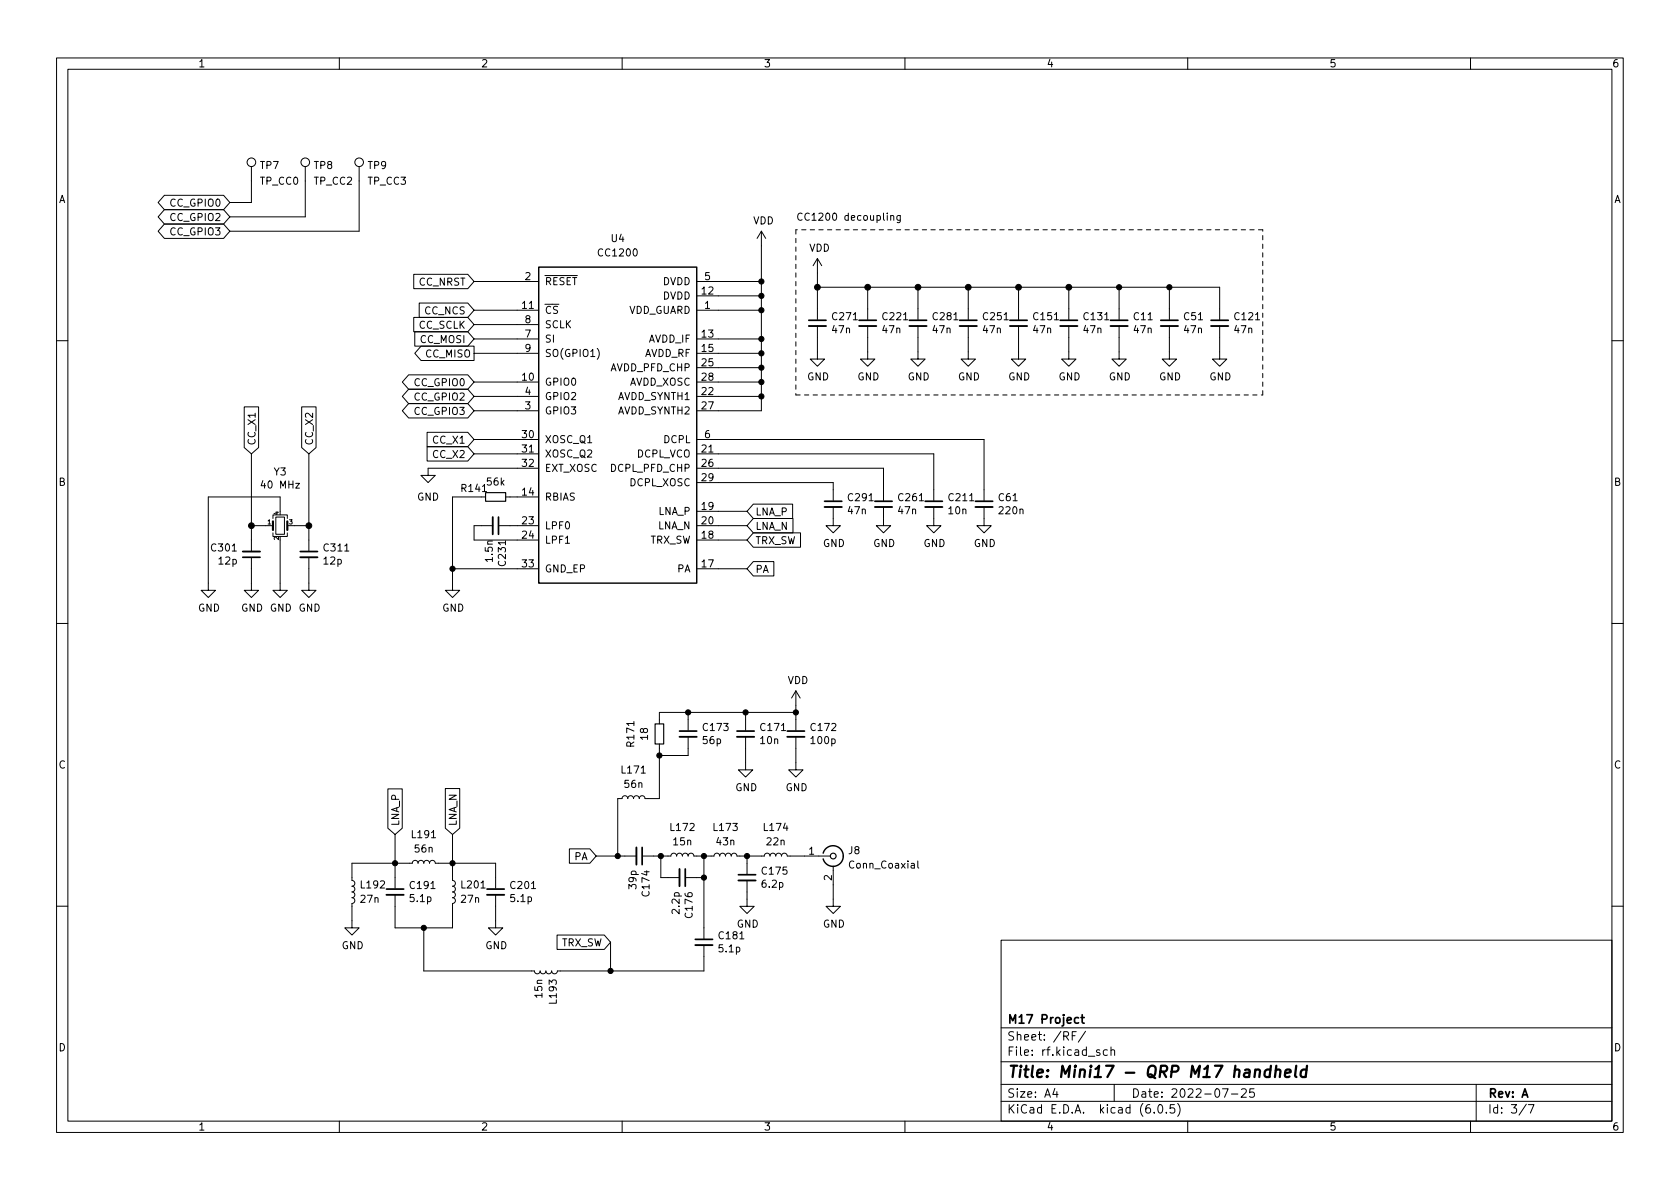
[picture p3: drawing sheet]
<svg xmlns="http://www.w3.org/2000/svg" width="297mm" height="210mm" viewBox="0 0 297 210" stroke-linecap="round" stroke-linejoin="round" font-family="sans-serif">
<g fill="none" stroke="#000" stroke-width=".18">
<path d="M10 10.2h277v190.1h-277zM12 12.2h273v186.1h-273zM60 10.2v2M110 10.2v2M160 10.2v2M210 10.2v2M260 10.2v2M29.1 39.6h10.4l1.1 1.3-1.1 1.3h-10.4l-1.1-1.3zM29.1 34.5h10.4l1.1 1.3-1.1 1.3h-10.4l-1.1-1.3zM29.1 37.1h10.4l1.1 1.2-1.1 1.3h-10.4l-1.1-1.3zM44.4 29.5v6.3h-3.8M54 29.5v8.8h-13.4"/>
<path d="M63.5 29.5v11.4h-22.9M156.9 37.7v.1M156.9 38.1v.9M157.5 38.2l.2-.1 .3 .1v.8M157.5 38.1v.9M159.2 38.1v1l-.3 .3-.3-.1M159.2 38.2l-.4-.1-.2 .2 .1 .6h.5M73.2 48.5h9.5l1.1 1.3-1.1 1.2h-9.5zM73.2 56.1h9.5l1.1 1.3-1.1 1.3h-9.5zM73.3 58.7h9.4l1.1 1.2-1.1 1.3h-9.4zM74.1 53.6h8.6l1.1 1.3-1.1 1.2h-8.6zM83.8 54.9h11.4"/>
<path d="M83.8 59.9h11.4M83.8 49.8h11.4M83.8 57.4h11.4M123.2 54.9h11.4M123.2 52.3h11.4M123.2 59.9h11.4M123.2 49.8h11.4M134.6 40.9v31.7h-11.4M134.6 40.9l-.7 1.3M134.6 40.9l.8 1.3M144.5 57.7v5.8h1.3l-1.3 1.3-1.2-1.3h1.2M144.5 45.7l-.7 1.3"/>
<path d="M144.5 45.7v10.8M144.5 45.7l.8 1.3M144.5 50.8h71.1v5.7M153.4 57.7v5.8h1.3l-1.3 1.3-1.3-1.3h1.3M153.4 50.8v5.7M162.3 57.7v5.8h1.3l-1.3 1.3-1.3-1.3h1.3M162.3 50.8v5.7M171.2 57.7v5.8h1.3l-1.3 1.3-1.3-1.3h1.3M171.2 50.8v5.7M180.1 57.7v5.8h1.3l-1.3 1.3-1.3-1.3h1.3M180.1 50.8v5.7M189 57.7v5.8h1.2l-1.2 1.3-1.3-1.3h1.3"/>
<path d="M189 50.8v5.7M197.9 57.7v5.8h1.2l-1.2 1.3-1.3-1.3h1.3M197.9 50.8v5.7M206.8 57.7v5.8h1.2l-1.2 1.3-1.3-1.3h1.3M206.8 50.8v5.7M215.6 57.7v5.8h1.3l-1.3 1.3-1.2-1.3h1.2M10 60.2h2M43.2 71.9h2.5v7.2l-1.3 1.2-1.2-1.2zM53.3 71.9h2.6v7.2l-1.3 1.2-1.3-1.2zM72.2 68.8h10.5l1.1 1.3-1.1 1.3h-10.5l-1.1-1.3zM72.2 71.4h10.5l1.1 1.2-1.1 1.3h-10.5l-1.1-1.3zM72.2 66.3h10.5l1.1 1.3-1.1 1.2h-10.5l-1.1-1.2z"/>
<path d="M74.4 61.2h9.4v2.5h-9.4l-1.1-1.2zM75.5 76.4h7.2l1.1 1.3-1.1 1.3h-7.2zM75.5 79h7.2l1.1 1.3-1.1 1.2h-7.2zM83.8 67.6h11.4M83.8 62.5h11.4M83.8 70.1h11.4M83.8 72.6h11.4M83.8 77.7h11.4M105.6 61.6a1.46 1.46 0 0 1 0 1.9M123.2 77.7h50.8v10.8M123.2 67.6h11.4M123.2 62.5h11.4"/>
<path d="M123.2 70.1h11.4M123.2 65h11.4M285 60.2h2M44.4 98.7v5.7h1.3l-1.3 1.3-1.2-1.3h1.2M44.4 80.3v17.2M44.4 93h3.9M48.3 94.2v.7h2.5v-.7M48.3 91.7v-.6h2.5v.6M48.8 91.4h1.5v3.1h-1.5zM49.5 90.4v-2.5h-12.7v16.5h1.3l-1.3 1.3-1.2-1.3h1.2M49.5 95.5v8.9h1.3l-1.3 1.3-1.2-1.3h1.2M50.8 93h3.8"/>
<path d="M54.6 98.5v5.9h1.3l-1.3 1.3-1.3-1.3h1.3M54.6 80.3v17.1M83.8 80.3h11.4M85.9 87.9h-5.9v16.5h1.3l-1.3 1.3-1.3-1.3h1.3M87.1 93h-3.3v2.5h11.4M88.3 93h6.9M89.4 87.9h5.8M95.2 82.8h-19.5v1.3h1.3l-1.3 1.2-1.3-1.2h1.3M123.2 80.3h41.9v8.2M123.2 93h8.9M123.2 95.5h8.9M123.2 90.4h8.9"/>
<path d="M123.2 82.8h33v5.7M123.2 85.3h24.1v3.2M133.2 99.3h3.6v2.5h-3.6l-1.1-1.2zM133.2 89.1h6.9v2.6h-6.9l-1.1-1.3zM133.2 91.7h7v2.5h-7l-1.1-1.2zM133.2 94.2h8.3v2.6h-8.3l-1.1-1.3zM147.3 89.7v3.3h1.3l-1.3 1.2-1.3-1.2h1.3M156.2 89.7v3.3h1.3l-1.3 1.2-1.3-1.2h1.3M165.1 89.7v3.3h1.3l-1.3 1.2-1.3-1.2h1.3M174 89.7v3.3h1.3l-1.3 1.2-1.3-1.2h1.3M10 110.2h2M80 100.6h15.2"/>
<path d="M123.2 100.6h8.9M285 110.2h2M68.6 139.5h2.5v7l-1.3 1.1-1.2-1.1zM78.7 139.4h2.6v7.1l-1.3 1.1-1.3-1.1zM116.6 131.6v9.6h-2.6l-.1-.3-.4-.2-.3 .2-.2 .3-.1-.3-.3-.2-.4 .1-.2 .4-.2-.4-.4-.1-.3 .2-.1 .3-.2-.3-.3-.2-.4 .2-.1 .3h-.8v10.2M121.7 126v3.2M121.7 130.3v3.3h-5.1M131.8 130.3v5.8h1.3l-1.3 1.3-1.2-1.3h1.2M131.8 126v3.2M140.7 130.3v5.8h1.3l-1.3 1.3-1.3-1.3h1.3M140.7 126h-24.1v2M140.7 122.2l-.7 1.2"/>
<path d="M140.7 122.2v7M140.7 122.2l.8 1.2M69.8 147.6v9.5M80 147.6v8.1l.4 .1 .1 .4-.1 .4-.4 .1 .3 .1 .2 .3-.1 .4-.4 .2 .4 .2 .1 .5-.2 .2-.3 .1 .4 .2 .1 .4-.1 .3-.4 .2v4.3h-10.2v-5.9M87.6 158.2v5.9h1.3l-1.3 1.2-1.2-1.2h1.2M87.6 157.1v-4.5h-10.6l-.2-.3-.3-.2-.4 .2-.2 .3-.1-.3-.3-.2-.4 .2-.2 .3-.2-.3-.4-.1-.3 .1-.1 .3-.1-.3-.4-.2-.4 .2-.1 .3h-10.7v3.1l.4 .1 .1 .4-.1 .4-.4 .1 .4 .1 .1 .3-.1 .4-.4 .2 .4 .2 .1 .5-.1 .2-.4 .1 .4 .2 .1 .4-.1 .3-.4 .2v4.3h1.3l-1.3 1.2-1.2-1.2h1.2M100.7 150.1h3.6l1.1 1.3-1.1 1.2h-3.6zM105.4 151.4h7.1M113.7 151.4h4.9l.2-.4 .3-.1 .4 .1 .1 .4 .2-.4 .3-.1 .4 .1 .1 .4 .2-.4 .4-.1 .3 .1 .2 .4 .1-.4 .4-.1 .3 .1 .2 .4h3.5l.2-.4 .3-.1 .4 .1 .2 .4 .1-.4 .3-.1 .4 .1 .2 .4 .1-.3 .2-.2 .5 .1 .2 .4 .1-.4 .4-.1 .4 .1 .1 .4h4.8l.1-.3 .3-.2 .5 .1 .1 .4 .3-.4 .4-.1 .2 .2 .2 .3 .1-.4 .4-.1 .3 .1 .2 .4 .1-.4 .4-.1 .3 .1 .2 .4h7.6M116.8 151.4v3.8h3.3M121.3 155.2h3.2M124.5 151.4v14.6"/>
<path d="M132.1 155.7v4.6h1.2l-1.2 1.2-1.3-1.2h1.3M132.1 151.4v3.2M147.3 153.2v7.1h1.3l-1.3 1.2-1.3-1.2h1.3M162.3 152.2v1.1l.2 .2M10 160.2h2M74.9 164.1v7.6h19.6l.1 .4 .4 .1 .4-.1 .1-.4 .1 .3 .3 .2 .4-.1 .2-.4 .2 .4 .5 .1 .2-.2 .1-.3 .2 .4 .3 .1 .4-.1 .2-.4h25.9v-4.6M98.5 165.3h8.3l1.1 1.3-1.1 1.3h-8.3zM107.9 166.6v5.1M177 166.3h108v32h-108zM285 160.2h2M60 198.3v2M110 198.3v2"/>
<path d="M160 198.3v2M177 194.8h108M177 191.8h108M177 187.8h108M177 181.8h108M186.5 192.5l-.4 1h1M186.9 193v1M189.6 183.1h.5M190.3 182.4h-.7v1.5M191.9 182.4l-1.3 1.9M194.4 185.7l-.3-.1-.2 .2v.3l.5 .1v.4h-.5M195.8 185.7l-.4-.1-.3 .3v.4l.1 .3h.6"/>
<path d="M196.4 185.8l.2-.2 .4 .1 .1 .9M196.4 185.1v1.5M197 191.8v3M204.1 196.7v.1M204.9 195.4l.2-.1a.81 .81 0 0 1 .6 .7 .81 .81 0 0 1-.3 .8h-.2a.81 .81 0 0 1-.6-.6 .81 .81 0 0 1 .3-.8zM206.2 196.7v.1M207.6 195.3h-.7v.7l.2-.1 .5 .1 .1 .2-.1 .5-.2 .1-.5-.1M208.2 195.1a1.72 1.72 0 0 1 0 2.3M210 198.3v2M216.1 192.5h1l-.6 1.5M217.7 193.5h1.2M219.5 192.7l.6-.2 .2 .2 .1 .3-1 1h1"/>
<path d="M221.7 192.5h-.7l-.1 .7 .2-.1 .5 .1 .2 .2-.1 .5-.2 .1-.6-.1M260 198.3v2M261 191.8v6.5M269.9 195.3l-1.3 1.9M270.2 195.3h1l-.6 1.5"/>
<circle cx="44.4" cy="28.7" r=".76"/>
<circle cx="54" cy="28.7" r=".76"/>
<circle cx="63.5" cy="28.7" r=".76"/>
</g>
<path d="M224.6 189.2a.66 .66 0 0 0-1 .3v.6l.1 .3 .2 .1 .6-.1M224.7 188.5l-.2 2M225.6 189.3a.49 .49 0 0 1 .8 .1l-.1 1.1M225.7 188.5l-.3 2M227.2 189.8l1-.2-.1-.4-.1-.1-.6 .1-.2 1 .2 .3 .6-.1M229.2 188.5l-.2 1.7 .2 .3M231 189.2a.66 .66 0 0 0-1 .3l-.1 .6 .2 .3 .2 .1 .6-.1M231.1 188.5l-.3 2" fill="none" stroke="#000" stroke-width=".4"/>
<g fill="none" stroke="#000" stroke-width=".3">
<path d="M143 56.6h3M151.9 56.6h3M160.8 56.6h3M169.7 56.6h3M178.6 56.6h3M187.5 56.6h3M196.3 56.6h3.1M205.2 56.6h3.1M214.1 56.6h3.1M42.9 98.5h3.1M53.1 97.5h3M88.1 91.4v3.1"/>
<path d="M145.8 88.6h3M154.7 88.6h3M163.6 88.6h3M172.5 88.6h3M120.1 129.3h3.1M130.3 129.3h3M139.2 129.3h3M68.3 157.2h3.1M86.1 157.2h3.1M113.5 149.9v3M121.2 153.7v3M130.6 154.7h3"/>
<path d="M122.9 166.1h3.1M191.1 179.9h.6M191.3 179.4v1.3l.4 .2M190.7 180l-.4-.1-.3 .3v.4l.1 .3h.6"/>
</g>
<g fill="none" stroke="#000" stroke-width=".33">
<path d="M143 57.7h3M151.9 57.7h3M160.8 57.7h3M169.7 57.7h3M178.6 57.7h3M187.5 57.7h3M196.3 57.7h3.1M205.2 57.7h3.1M214.1 57.7h3.1M42.9 97.5h3.1M53.1 98.5h3M87.1 91.4v3.1"/>
<path d="M145.8 89.7h3M154.7 89.7h3M163.6 89.7h3M172.5 89.7h3M120.1 130.3h3.1M130.3 130.3h3M139.2 130.3h3M68.3 158.2h3.1M86.1 158.2h3.1M112.5 149.9v3M120.1 153.7v3M130.6 155.7h3"/>
<path d="M122.9 167.1h3.1"/>
</g>
<g fill="none" stroke="#000" stroke-width=".2">
<path d="M85.9 87.1h3.5v1.5h-3.5zM115.8 128h1.5v3.6h-1.5z"/>
<circle cx="147.3" cy="151.4" r=".51"/>
</g>
<path d="M95.2 47.2h28v55.9h-28zM145.5 150.9a1.81 1.81 0 0 1 2.8-1 1.81 1.81 0 0 1 0 3 1.81 1.81 0 0 1-2.8-1" fill="none" stroke="#000" stroke-width=".25"/>
<path d="M48.3 92.2v1.5M50.8 92.2v1.5" fill="none" stroke="#000" stroke-width=".38"/>
<path d="M140.7 40.6v29.2M223.3 40.6h-82.6M140.7 69.8h82.6M223.3 69.8v-29.2" fill="none" stroke="#000" stroke-width=".18" stroke-dasharray=".8 .8"/>
<g fill="#000" stroke="#000" stroke-width=".18">
<circle cx="134.6" cy="49.8" r=".46"/>
<circle cx="134.6" cy="52.3" r=".46"/>
<circle cx="134.6" cy="59.9" r=".46"/>
<circle cx="134.6" cy="54.9" r=".46"/>
<circle cx="144.5" cy="50.8" r=".51"/>
<circle cx="153.4" cy="50.8" r=".51"/>
<circle cx="162.3" cy="50.8" r=".51"/>
<circle cx="171.2" cy="50.8" r=".51"/>
<circle cx="180.1" cy="50.8" r=".51"/>
<circle cx="189" cy="50.8" r=".51"/>
<circle cx="197.9" cy="50.8" r=".46"/>
<circle cx="206.8" cy="50.8" r=".46"/>
<circle cx="134.6" cy="70.1" r=".46"/>
<circle cx="134.6" cy="65" r=".46"/>
<circle cx="134.6" cy="67.6" r=".46"/>
<circle cx="134.6" cy="62.5" r=".46"/>
<circle cx="44.5" cy="93" r=".51"/>
<circle cx="54.6" cy="93" r=".51"/>
<circle cx="80" cy="100.6" r=".46"/>
<circle cx="116.6" cy="133.6" r=".46"/>
<circle cx="121.7" cy="126" r=".46"/>
<circle cx="131.8" cy="126" r=".46"/>
<circle cx="140.7" cy="126" r=".46"/>
<circle cx="69.8" cy="152.6" r=".46"/>
<circle cx="80" cy="152.6" r=".46"/>
<circle cx="109.2" cy="151.4" r=".46"/>
<circle cx="116.8" cy="151.4" r=".46"/>
<circle cx="124.5" cy="151.4" r=".46"/>
<circle cx="124.5" cy="155.2" r=".46"/>
<circle cx="132.1" cy="151.4" r=".46"/>
<circle cx="74.9" cy="164.1" r=".46"/>
<circle cx="107.9" cy="171.7" r=".46"/>
</g>
<text font-size="2.8" x="178" y="190.6">Title: Mini17 - QRP M17 handheld</text>
<g font-size="2.1">
<text x="178" y="184">Sheet: /RF/</text>
<text x="178" y="181">M17 Project</text>
<text x="178" y="186.7">File: rf.kicad_sch</text>
<text x="178" y="196.9">KiCad E.D.A. kicad (6.0.5)</text>
<text x="178" y="194.1">Size: A4</text>
<text x="200" y="194.1">Date: 2022-07-25</text>
<text x="263" y="194.1">Rev: A</text>
<text x="263" y="196.9">Id: 3/7</text>
</g>
<g font-size="1.8">
<text x="35" y="11.9">1</text>
<text x="85" y="11.9">2</text>
<text x="135" y="11.9">3</text>
<text x="185" y="11.9">4</text>
<text x="235" y="11.9">5</text>
<text x="285" y="11.9">6</text>
<text x="46" y="29.9">TP7</text>
<text x="55.6" y="29.9">TP8</text>
<text x="65.1" y="29.9">TP9</text>
<text x="10.3" y="35.9">A</text>
<text x="46" y="32.7">TP_CC0</text>
<text x="55.5" y="32.7">TP_CC2</text>
<text x="65.1" y="32.7">TP_CC3</text>
<text x="285.3" y="35.9">A</text>
<text x="30.3" y="41.6">CC_GPIO3</text>
<text x="30.3" y="36.5">CC_GPIO0</text>
<text x="30.3" y="39.1">CC_GPIO2</text>
<text x="133.1" y="39.7">VDD</text>
<text x="140.7" y="39">CC1200 decoupling</text>
<text x="106" y="45.3">CC1200</text>
<text x="108.1" y="42.8">U4</text>
<text x="143" y="44.5">VDD</text>
<text x="74" y="50.5">CC_NRST</text>
<text x="92.9" y="49.5">2</text>
<text x="96.3" y="50.4">~{RESET}</text>
<text x="117.2" y="53">DVDD</text>
<text x="117.2" y="50.4">DVDD</text>
<text x="124.1" y="52.1">12</text>
<text x="124.6" y="49.5">5</text>
<text x="74" y="58.1">CC_SCLK</text>
<text x="75.1" y="55.6">CC_NCS</text>
<text x="92.4" y="54.6">11</text>
<text x="92.9" y="59.7">7</text>
<text x="92.9" y="57.1">8</text>
<text x="96.3" y="55.5">~{CS}</text>
<text x="96.3" y="58">SCLK</text>
<text x="111" y="55.5">VDD_GUARD</text>
<text x="124.1" y="59.7">13</text>
<text x="124.6" y="54.6">1</text>
<text x="147.2" y="58.9">47n</text>
<text x="147.3" y="56.6">C271</text>
<text x="156.1" y="58.9">47n</text>
<text x="156.2" y="56.6">C221</text>
<text x="165" y="58.9">47n</text>
<text x="165.1" y="56.6">C281</text>
<text x="173.9" y="58.9">47n</text>
<text x="173.9" y="56.6">C251</text>
<text x="182.8" y="58.9">47n</text>
<text x="182.8" y="56.6">C151</text>
<text x="191.7" y="58.9">47n</text>
<text x="191.7" y="56.6">C131</text>
<text x="200.5" y="56.6">C11</text>
<text x="200.5" y="58.9">47n</text>
<text x="209.4" y="56.6">C51</text>
<text x="209.4" y="58.9">47n</text>
<text x="218.3" y="58.9">47n</text>
<text x="218.4" y="56.6">C121</text>
<text x="74.3" y="60.7">CC_MOSI</text>
<text x="75.3" y="63.2">CC_MISO</text>
<text x="92.9" y="62.2">9</text>
<text x="96.3" y="60.6">SI</text>
<text x="96.3" y="63.1">SO(GPIO1)</text>
<text x="107.9" y="65.7">AVDD_PFD_CHP</text>
<text x="113.8" y="63.1">AVDD_RF</text>
<text x="114.6" y="60.6">AVDD_IF</text>
<text x="124.1" y="62.2">15</text>
<text x="124.1" y="64.8">25</text>
<text x="73.4" y="70.8">CC_GPIO2</text>
<text x="73.4" y="68.3">CC_GPIO0</text>
<text x="92.4" y="67.3">10</text>
<text x="92.9" y="69.8">4</text>
<text x="96.3" y="68.2">GPIO0</text>
<text x="96.3" y="70.7">GPIO2</text>
<text x="109.2" y="70.7">AVDD_SYNTH1</text>
<text x="111.2" y="68.2">AVDD_XOSC</text>
<text x="124.1" y="69.8">22</text>
<text x="124.1" y="67.3">28</text>
<text x="142.7" y="67.3">GND</text>
<text x="151.6" y="67.3">GND</text>
<text x="160.5" y="67.3">GND</text>
<text x="169.4" y="67.3">GND</text>
<text x="178.2" y="67.3">GND</text>
<text x="187.1" y="67.3">GND</text>
<text x="196" y="67.3">GND</text>
<text x="204.9" y="67.3">GND</text>
<text x="213.8" y="67.3">GND</text>
<text x="73.4" y="73.4">CC_GPIO3</text>
<text x="92.4" y="77.5">30</text>
<text x="92.9" y="72.4">3</text>
<text x="96.3" y="73.3">GPIO3</text>
<text x="109.2" y="73.3">AVDD_SYNTH2</text>
<text x="124.1" y="72.4">27</text>
<text x="124.6" y="77.5">6</text>
<text x="45.2" y="78.8" transform="rotate(-90 45.2 78.8)">CC_X1</text>
<text x="55.3" y="78.8" transform="rotate(-90 55.3 78.8)">CC_X2</text>
<text x="76.7" y="78.4">CC_X1</text>
<text x="76.7" y="81">CC_X2</text>
<text x="92.4" y="80">31</text>
<text x="92.4" y="82.5">32</text>
<text x="96.3" y="78.4">XOSC_Q1</text>
<text x="96.3" y="80.9">XOSC_Q2</text>
<text x="96.3" y="83.4">EXT_XOSC</text>
<text x="108.1" y="83.4">DCPL_PFD_CHP</text>
<text x="112.5" y="80.9">DCPL_VCO</text>
<text x="117.4" y="78.4">DCPL</text>
<text x="124.1" y="80">21</text>
<text x="124.1" y="82.5">26</text>
<text x="10.3" y="85.9">B</text>
<text x="46.5" y="86.4">40 MHz</text>
<text x="48.4" y="84.1">Y3</text>
<text x="73.7" y="88.5">GND</text>
<text x="81.7" y="87">R141</text>
<text x="86.2" y="85.8">56k</text>
<text x="92.4" y="87.6">14</text>
<text x="96.3" y="88.5">RBIAS</text>
<text x="111.4" y="86">DCPL_XOSC</text>
<text x="124.1" y="85.1">29</text>
<text x="150.1" y="88.6">C291</text>
<text x="159" y="88.6">C261</text>
<text x="167.9" y="88.6">C211</text>
<text x="176.6" y="88.6">C61</text>
<text x="285.3" y="85.9">B</text>
<text x="92.4" y="92.7">23</text>
<text x="92.4" y="95.2">24</text>
<text x="96.3" y="93.6">LPF0</text>
<text x="116.3" y="93.6">LNA_N</text>
<text x="116.4" y="91.1">LNA_P</text>
<text x="124.1" y="95.2">18</text>
<text x="124.1" y="90.2">19</text>
<text x="124.1" y="92.7">20</text>
<text x="133.5" y="91.1">LNA_P</text>
<text x="133.5" y="93.7">LNA_N</text>
<text x="150" y="90.9">47n</text>
<text x="158.9" y="90.9">47n</text>
<text x="167.8" y="90.9">10n</text>
<text x="176.8" y="90.9">220n</text>
<text x="37.5" y="97.5">C301</text>
<text x="38.7" y="99.8">12p</text>
<text x="57.3" y="99.8">12p</text>
<text x="57.4" y="97.5">C311</text>
<text x="87.1" y="99.2" transform="rotate(-90 87.1 99.2)">1.5n</text>
<text x="89.4" y="99.9" transform="rotate(-90 89.4 99.9)">C231</text>
<text x="92.4" y="100.3">33</text>
<text x="96.3" y="96.1">LPF1</text>
<text x="96.3" y="101.2">GND_EP</text>
<text x="114.8" y="96.1">TRX_SW</text>
<text x="119.7" y="101.2">PA</text>
<text x="124.1" y="100.3">17</text>
<text x="133.5" y="101.3">PA</text>
<text x="133.5" y="96.2">TRX_SW</text>
<text x="145.5" y="96.7">GND</text>
<text x="154.4" y="96.7">GND</text>
<text x="163.3" y="96.7">GND</text>
<text x="172.2" y="96.7">GND</text>
<text x="35" y="108.1">GND</text>
<text x="42.6" y="108.1">GND GND GND</text>
<text x="78.2" y="108.1">GND</text>
<text x="139.2" y="120.9">VDD</text>
<text x="112.1" y="131.9" transform="rotate(-90 112.1 131.9)">R171</text>
<text x="114.6" y="130.8" transform="rotate(-90 114.6 130.8)">18</text>
<text x="124.3" y="131.6">56p</text>
<text x="124.4" y="129.3">C173</text>
<text x="134.5" y="131.6">10n</text>
<text x="134.6" y="129.3">C171</text>
<text x="143.5" y="129.3">C172</text>
<text x="143.5" y="131.6">100p</text>
<text x="10.3" y="135.9">C</text>
<text x="110" y="136.8">L171</text>
<text x="285.3" y="135.9">C</text>
<text x="110.5" y="139.3">56n</text>
<text x="130" y="139.9">GND</text>
<text x="138.9" y="139.9">GND</text>
<text x="70.6" y="146.1" transform="rotate(-90 70.6 146.1)">LNA_P</text>
<text x="72.9" y="148.2">L191</text>
<text x="80.7" y="146.1" transform="rotate(-90 80.7 146.1)">LNA_N</text>
<text x="118.6" y="146.9">L172</text>
<text x="119.1" y="149.5">15n</text>
<text x="126.3" y="146.9">L173</text>
<text x="126.7" y="149.5">43n</text>
<text x="135.1" y="146.9">L174</text>
<text x="135.6" y="149.5">22n</text>
<text x="73.4" y="150.7">56n</text>
<text x="101.5" y="152.1">PA</text>
<text x="134.8" y="154.7">C175</text>
<text x="143" y="151.1">1</text>
<text x="147.1" y="155.7" transform="rotate(-90 147.1 155.7)">2</text>
<text x="150" y="151">J8</text>
<text x="150.4" y="153.6">Conn_Coaxial</text>
<text x="63.8" y="159.6">27n</text>
<text x="63.9" y="157.1">L192</text>
<text x="72.6" y="159.5">5.1p</text>
<text x="72.6" y="157.2">C191</text>
<text x="81.6" y="159.6">27n</text>
<text x="81.7" y="157.1">L201</text>
<text x="90.4" y="159.5">5.1p</text>
<text x="90.4" y="157.2">C201</text>
<text x="112.5" y="157.1" transform="rotate(-90 112.5 157.1)">39p</text>
<text x="114.8" y="158.4" transform="rotate(-90 114.8 158.4)">C174</text>
<text x="120.1" y="161.5" transform="rotate(-90 120.1 161.5)">2.2p</text>
<text x="134.8" y="157">6.2p</text>
<text x="60.4" y="167.8">GND</text>
<text x="85.8" y="167.8">GND</text>
<text x="99.2" y="167.3">TRX_SW</text>
<text x="122.5" y="162.2" transform="rotate(-90 122.5 162.2)">C176</text>
<text x="127.2" y="166.1">C181</text>
<text x="130.2" y="164">GND</text>
<text x="145.5" y="164">GND</text>
<text x="127.2" y="168.4">5.1p</text>
<text x="95.9" y="176.4" transform="rotate(-90 95.9 176.4)">15n</text>
<text x="98.4" y="177.4" transform="rotate(-90 98.4 177.4)">L193</text>
<text x="10.3" y="185.9">D</text>
<text x="285.3" y="185.9">D</text>
<text x="35" y="199.9">1</text>
<text x="85" y="199.9">2</text>
<text x="135" y="199.9">3</text>
<text x="185" y="199.9">4</text>
<text x="235" y="199.9">5</text>
<text x="285" y="199.9">6</text>
</g>
<g font-size="1.1">
<text x="47.3" y="92.7">1</text>
<text x="49.3" y="95.5" transform="rotate(-90 49.3 95.5)">2</text>
<text x="49.3" y="91" transform="rotate(-90 49.3 91)">4</text>
<text x="51.1" y="92.7">3</text>
</g>
</svg>
